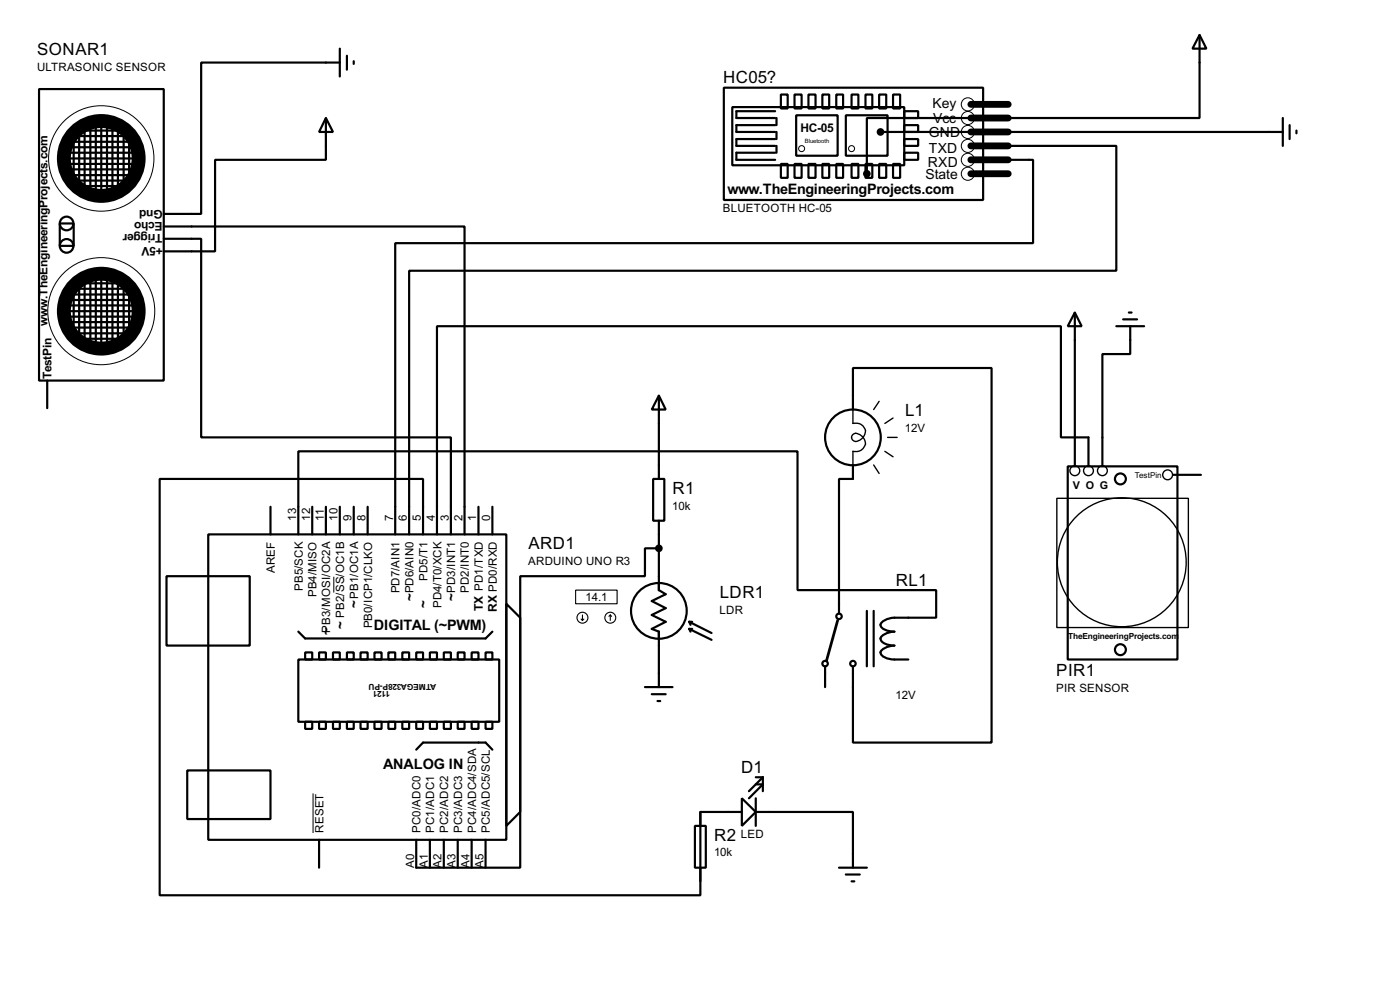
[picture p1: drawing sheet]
<svg xmlns="http://www.w3.org/2000/svg" width="256mm" height="180mm" viewBox="0 0 256 180" stroke-linecap="round" stroke-linejoin="round" font-family="sans-serif">
<g fill="none" stroke="#000" stroke-width=".4">
<path d="M7.2 16.3h22.8v53.4h-22.8zM62.3 11.5h-25.4v27.7h-6.9M62.3 8.9v5.1M63.6 10.2v2.6M64.8 11.2v.5M132.6 16.1h47.5v20.5h-47.5zM134.2 19.6h31.5v10.7h-31.5zM143.1 17.3h1.2v2.6h-1.2zM145.6 17.3h1.3v2.6h-1.3zM148.1 17.3h1.3v2.6h-1.3zM150.7 17.3h1.2v2.6h-1.2zM153.2 17.3h1.3v2.6h-1.3z"/>
<path d="M156 17.3h1.3v2.6h-1.3zM158.6 17.3h1.2v2.6h-1.2zM161.1 17.3h1.3v2.6h-1.3zM163.6 17.3h1.3v2.6h-1.3zM219.8 6.4l1.2 2.5h-2.5zM219.8 6.4v15.2h-61v10.2M12.5 29h12.2M12.5 28h12.2M12.5 30h12.2M12.5 31h11.9M12.8 27h11.6M13.3 26h10.6"/>
<path d="M13.3 32.1h10.6M13.5 25.2v8.1M13.8 33.1h9.4M14.5 24.4v10.5M14.5 24.9h8.7M15 23.9h7.2M15.3 34.1h5.8M15.5 23.4v11.5M16.6 23.4v12.2M17.6 22.7v12.4M18.6 22.4v12.7M19.6 22.7v12.4"/>
<path d="M20.6 23.2v11.7M21.6 22.9v11.4M22.7 24.2v9.6M23.7 25.5v7.6M59.7 21.6l1.3 2.6h-2.5zM59.7 21.6v7.7h-20.3v16.7h-9.4M142 22.9h-7.1v1.3h7.1M142 28h-7.1v1.3h7.1M142 20.4h-7.1v1.2h7.1M142 25.5h-7.1v1.2h7.1M142.3 21.6v1.3M142.3 24.2v1.3"/>
<path d="M142.3 26.7v1.3M143.1 30h1.2v2.6h-1.2zM145.6 30h1.3v2.6h-1.3zM145.9 21.1h7.6v7.4h-7.6zM148.1 30h1.3v2.6h-1.3zM150.7 30h1.2v2.6h-1.2zM153.2 30h1.3v2.6h-1.3zM155 21.1h7.6v7.4h-7.6zM156 30h1.3v2.6h-1.3zM158.6 30h1.2v2.6h-1.2zM161.1 30h1.3v2.6h-1.3zM161.3 24.2h73.7"/>
<path d="M163.6 30h1.3v2.6h-1.3zM165.7 20.4h2.5v1.2h-2.5zM165.7 22.9h2.5v1.3h-2.5zM165.7 25.5h2.5v1.2h-2.5zM165.7 28h2.5v1.3h-2.5zM183.4 29.3h5.9v15.2h-116.9v53.3M183.4 26.7h21.1v22.9h-129.5v48.2M235 21.6v5.1M236.3 22.9v2.6M237.5 23.9v.5M11 40.9h2.5v4.1h-2.5zM12.2 54.9h12.7"/>
<path d="M12.8 57h12.4M12.8 55.9h12.4M12.8 58h11.9M12.8 59h11.6M13.3 53.9h11.6M13.5 60h10.4M13.5 53.1v8.7M14.5 52.9h9.7M14.5 52.1v10.9M15.5 51.9h6.7M15.5 51.4v11.6M16.6 51.1v12.5"/>
<path d="M17.6 50.9v12.7M18.6 51.1v12.2M19.6 51.1v13M20.6 51.4v12.2M21.6 51.6v11.4M22.7 51.9v10.9M23.7 52.4v10.4M30 41.5h55.1v56.3M30 43.7h6.9v36.4h45.7v17.7M196.9 57.2l1.3 2.5h-2.6zM196.9 57.2v27.9M204.5 59.7h5.1"/>
<path d="M205.8 58.5h2.5M206.8 57.2h.5M207.1 59.7v5.1h-5.1v20.3M8.7 69.7v5M13.8 61h9.4M15.3 62h6.6M120.7 72.4l1.3 2.6h-2.6zM120.7 72.4v15.3M156.3 75v-7.6h25.4v68.5h-25.4v-13.9M38.2 97.8h54.6v55.9h-54.6zM49.6 92.8v5M54.7 97.8v-15.2h91.4v25.4h25.4v5.1h-5.1a7 7 0 0 0-4.3 .4 .9 .9 0 0 0-.7 1.2 2.87 2.87 0 0 0 2.5 .9 2.75 2.75 0 0 0-2.6 1.3 1.5 1.5 0 0 0 1.3 1.1l1.3 .2a2.75 2.75 0 0 0-2.6 1.2 2.37 2.37 0 0 0 2.6 1.3h2.5"/>
<path d="M57.2 92.8v5M59.7 92.8v5M62.3 92.8v5M64.8 92.8v5M67.4 92.8v5M77.5 97.8v-10.1h-48.2v76.2h99v-15.3h7.6M87.7 92.8v5M90.2 92.8v5M119.7 87.7h2v7.6h-2zM120.7 95.3v12.7l1.3 .8-2.6 1.2 2.6 1.3-2.6 1.3 2.6 1.2-2.6 1.3 1.3 .5v10.2M156.3 85.1v2.6h-2.6v24.6M195.6 85.4h20.1v35.3h-20.1z"/>
<path d="M199.4 85.1v-5h-5v-20.4h-114.3v38.1M214.9 86.9h5.1M30.5 105.5h15.3v12.7h-15.3zM54.7 115.6l1.2 1.3h33.1l1.2-1.3M55.9 119.4h1.3v1.3h-1.3zM58.5 119.4h1.2v1.3h-1.2zM61 119.4h1.3v1.3h-1.3zM63.6 119.4h1.2v1.3h-1.2zM66.1 119.4h1.3v1.3h-1.3zM68.6 119.4h1.3v1.3h-1.3zM71.2 119.4h1.2v1.3h-1.2zM73.7 119.4h1.3v1.3h-1.3z"/>
<path d="M76.3 119.4h1.2v1.3h-1.2zM78.8 119.4h1.3v1.3h-1.3zM81.3 119.4h1.3v1.3h-1.3zM83.9 119.4h1.2v1.3h-1.2zM86.4 119.4h1.3v1.3h-1.3zM89 119.4h1.2v1.3h-1.2zM92.8 110.5l2.5 2.6v35.5l-2.5 2.6zM120.7 100.4h-2.5v5.1h-22.9v53.3h-19v-5.1M126.3 115.1l4.1 2M126.3 115.1l.2 .5M126.3 115.1h.5M126.3 113.8l4.1 2.1"/>
<path d="M126.3 113.8l.2 .6M126.3 113.8h.5M158.8 111.8v10.2M160.1 111.8v10.2M54.7 120.7h36.8v11.4h-36.8zM55.9 132.1h1.3v1.3h-1.3zM58.5 132.1h1.2v1.3h-1.2zM61 132.1h1.3v1.3h-1.3zM63.6 132.1h1.2v1.3h-1.2zM66.1 132.1h1.3v1.3h-1.3zM68.6 132.1h1.3v1.3h-1.3zM71.2 132.1h1.2v1.3h-1.2z"/>
<path d="M73.7 132.1h1.3v1.3h-1.3zM76.3 132.1h1.2v1.3h-1.2zM76.3 137.2l1.2-1.3h11.5l1.2 1.3M78.8 132.1h1.3v1.3h-1.3zM81.3 132.1h1.3v1.3h-1.3zM83.9 132.1h1.2v1.3h-1.2zM86.4 132.1h1.3v1.3h-1.3zM89 132.1h1.2v1.3h-1.2zM118.2 125.8h5M119.4 127.1h2.6M120.5 128.3h.5M151.2 122v3.8"/>
<path d="M34.3 141h15.3v8.9h-15.3zM58.5 153.7v5.1M78.8 153.7v5.1M81.3 153.7v5.1M83.9 153.7v5.1M86.4 153.7v5.1M89 153.7v5.1M127.3 151.2h2v7.6h-2zM128.3 148.6v2.6M128.3 158.8v2.5M135.9 146.1l2.6 2.5-2.6 2.6zM138.5 148.6h17.8v10.2"/>
<path d="M138.5 146.1v5.1M138.5 143.6h1.3l-2.6 2.5M138.5 142.3h1.3M139.8 142.3l-2.6 2.5M139.8 142.3v2.5M153.7 158.8h5.1M155 160.1h2.5M156 161.3h.5"/>
<circle cx="12.2" cy="40.9" r="1.25"/>
<circle cx="12.2" cy="45" r="1.25"/>
<circle cx="156.2" cy="80.1" r="5.1"/>
<circle cx="205.2" cy="87.7" r="1"/>
<circle cx="120.7" cy="111.8" r="5.1"/>
<circle cx="153.7" cy="112.8" r=".5"/>
<circle cx="205.2" cy="118.9" r="1"/>
<circle cx="151.1" cy="121.5" r=".5"/>
<circle cx="156.2" cy="121.5" r=".5"/>
</g>
<g fill="none" stroke="#000" stroke-width=".18">
<path d="M61.2 105.6v2.9M57.4 145.2v7.3"/>
<circle cx="177.3" cy="19.1" r="1.2"/>
<circle cx="18.5" cy="29" r="9.7"/>
<circle cx="146.8" cy="27.2" r=".55"/>
<circle cx="156" cy="27.2" r=".55"/>
<circle cx="177.3" cy="21.6" r="1.2"/>
<circle cx="177.3" cy="29.3" r="1.2"/>
<circle cx="177.3" cy="24.2" r="1.2"/>
<circle cx="177.3" cy="26.7" r="1.2"/>
<circle cx="177.3" cy="31.8" r="1.2"/>
<circle cx="18.5" cy="57" r="9.8"/>
</g>
<g fill="none" stroke="#000" stroke-width=".2">
<path d="M105.5 108h7.6v2.5h-7.6zM106.5 113.3l.2 .3M106.7 112.6v1M107 113.3l-.3 .3M111.8 112.6l-.2 .2M111.8 112.6l.3 .2M111.8 112.6v1"/>
<circle cx="106.7" cy="113.1" r="1"/>
<circle cx="111.8" cy="113.1" r="1"/>
</g>
<g fill="#000" stroke="#000" stroke-width=".4">
<circle cx="158.8" cy="31.8" r=".5"/>
<circle cx="161.3" cy="24.2" r=".5"/>
<circle cx="120.7" cy="100.4" r=".5"/>
</g>
<g fill="none" stroke="#000" stroke-width=".25">
<path d="M156.3 75v2.5a1.66 1.66 0 0 1 2.2 1.9 1.85 1.85 0 0 1-2 1.4 .75 .75 0 0 1-.4-1 .75 .75 0 0 1 1-.4 1.66 1.66 0 0 1 1.4 1.4 1.66 1.66 0 0 1-1.1 1.7l-1.1 .1v2.5M161.1 73.5l-1 1.5M163.6 76.5l-1.5 1M160.1 85.1l1 1.6M162.1 82.6l1.5 1M162.6 80.1h1.8M193.6 91.2h24.1v23.7h-24.1z"/>
<circle cx="196.9" cy="86.2" r=".9"/>
<circle cx="199.4" cy="86.2" r=".9"/>
<circle cx="201.9" cy="86.2" r=".9"/>
<circle cx="213.9" cy="86.9" r=".9"/>
<circle cx="205.5" cy="102.9" r="11.8"/>
</g>
<g fill="none" stroke="#000" stroke-width="2.6">
<circle cx="18.5" cy="29" r="6.9"/>
<circle cx="18.5" cy="57" r="6.9"/>
</g>
<path d="M177.9 19.1h6.8M177.9 21.6h6.8M177.9 24.2h6.8M177.9 26.7h6.8M177.9 29.3h6.8M177.9 31.8h6.8" fill="none" stroke="#000" stroke-width="1.3"/>
<path d="M153.5 113.6l-2.1 7.4" fill="none" stroke="#000" stroke-width=".5"/>
<g font-size="3.5">
<text x="6.8" y="10.1">SONAR1</text>
<text x="132.5" y="15.2">HC05?</text>
<text x="165.8" y="76.2">L1</text>
<text x="123.2" y="90.4">R1</text>
<text x="96.8" y="100.5">ARD1</text>
<text x="164.1" y="107.2">RL1</text>
<text x="131.9" y="109.4">LDR1</text>
<text x="193.5" y="123.8">PIR1</text>
<text x="135.8" y="141.5">D1</text>
<text x="130.9" y="153.9">R2</text>
</g>
<g font-size="3">
<text x="133.3" y="35.6">www.TheEngineeringProjects.com</text>
<text x="68.5" y="115.4">DIGITAL (~PWM)</text>
<text x="70.2" y="140.8">ANALOG IN</text>
</g>
<g font-size="2.9">
<text x="170.8" y="19.9">Key</text>
<text x="170.9" y="22.6">Vcc</text>
<text x="170.1" y="25.2">GND</text>
<text x="170.1" y="27.9">TXD</text>
<text x="169.5" y="32.8">State</text>
<text x="170" y="30.5">RXD</text>
</g>
<g font-size="2.7">
<text x="65.7" y="111.2" transform="rotate(-90 65.7 111.2)">~</text>
<text x="75.9" y="110" transform="rotate(-90 75.9 110)">~</text>
<text x="78.4" y="111.2" transform="rotate(-90 78.4 111.2)">~</text>
<text x="83.5" y="110" transform="rotate(-90 83.5 110)">~</text>
<text x="60.6" y="116.3" transform="rotate(-90 60.6 116.3)">~</text>
<text x="63.2" y="115.1" transform="rotate(-90 63.2 115.1)">~</text>
</g>
<g font-size="2.5">
<text x="146.6" y="24.2">HC-05</text>
<text x="29.8" y="40.7" transform="rotate(-180 29.8 40.7)">Echo</text>
<text x="29.8" y="38.4" transform="rotate(-180 29.8 38.4)">Gnd</text>
<text x="29.8" y="42.9" transform="rotate(-180 29.8 42.9)">Trigger</text>
<text x="29.9" y="45.2" transform="rotate(-180 29.9 45.2)">+5V</text>
<text x="8.7" y="59.6" transform="rotate(-90 8.7 59.6)">w</text>
<text x="8.7" y="54.8" transform="rotate(-90 8.7 54.8)">.TheEngineeringProjects.com</text>
<text x="9.4" y="69.3" transform="rotate(-90 9.4 69.3)">TestPin</text>
<text x="88.5" y="111.9" transform="rotate(-90 88.5 111.9)">TX PD1/TXD</text>
<text x="91" y="112" transform="rotate(-90 91 112)">RX PD0/RXD</text>
</g>
<g font-size="2.4">
<text x="6.8" y="13">ULTRASONIC SENSOR</text>
<text x="132.4" y="38.8">BLUETOOTH HC-05</text>
<text x="165.8" y="79.1">12V</text>
<text x="54.3" y="95.3" transform="rotate(-90 54.3 95.3)">13</text>
<text x="56.8" y="95.3" transform="rotate(-90 56.8 95.3)">12</text>
<text x="59.3" y="95.3" transform="rotate(-90 59.3 95.3)">11</text>
<text x="61.9" y="95.3" transform="rotate(-90 61.9 95.3)">10</text>
<text x="64.4" y="95.3" transform="rotate(-90 64.4 95.3)">9</text>
<text x="67" y="95.3" transform="rotate(-90 67 95.3)">8</text>
<text x="72" y="95.3" transform="rotate(-90 72 95.3)">7</text>
<text x="74.6" y="95.3" transform="rotate(-90 74.6 95.3)">6</text>
<text x="77.1" y="95.3" transform="rotate(-90 77.1 95.3)">5</text>
<text x="79.7" y="95.3" transform="rotate(-90 79.7 95.3)">4</text>
<text x="82.2" y="95.3" transform="rotate(-90 82.2 95.3)">3</text>
<text x="84.7" y="95.3" transform="rotate(-90 84.7 95.3)">2</text>
<text x="87.3" y="95.3" transform="rotate(-90 87.3 95.3)">1</text>
<text x="89.8" y="95.3" transform="rotate(-90 89.8 95.3)">0</text>
<text x="123.2" y="93.3">10k</text>
<text x="50.4" y="104.9" transform="rotate(-90 50.4 104.9)">AREF</text>
<text x="78.3" y="106.3" transform="rotate(-90 78.3 106.3)">PD5/T1</text>
<text x="96.8" y="103.5">ARDUINO UNO R3</text>
<text x="55.5" y="108.2" transform="rotate(-90 55.5 108.2)">PB5/SCK</text>
<text x="58" y="109.3" transform="rotate(-90 58 109.3)">PB4/MISO</text>
<text x="63.1" y="113.1" transform="rotate(-90 63.1 113.1)">PB2/SS/OC1B</text>
<text x="65.6" y="109.6" transform="rotate(-90 65.6 109.6)">PB1/OC1A</text>
<text x="73.2" y="108.6" transform="rotate(-90 73.2 108.6)">PD7/AIN1</text>
<text x="75.7" y="108.6" transform="rotate(-90 75.7 108.6)">PD6/AIN0</text>
<text x="80.9" y="111.3" transform="rotate(-90 80.9 111.3)">PD4/T0/XCK</text>
<text x="83.4" y="108.5" transform="rotate(-90 83.4 108.5)">PD3/INT1</text>
<text x="85.9" y="108.5" transform="rotate(-90 85.9 108.5)">PD2/INT0</text>
<text x="107.3" y="110.1">14.1</text>
<text x="131.8" y="112.3">LDR</text>
<text x="60.5" y="115.8" transform="rotate(-90 60.5 115.8)">PB3/MOSI/OC2A</text>
<text x="68.2" y="115" transform="rotate(-90 68.2 115)">PB0/ICP1/CLKO</text>
<text x="164.1" y="128">12V</text>
<text x="193.5" y="126.7">PIR SENSOR</text>
<text x="59.3" y="152.4" transform="rotate(-90 59.3 152.4)">RESET</text>
<text x="77.1" y="152.4" transform="rotate(-90 77.1 152.4)">PC0/ADC0</text>
<text x="79.6" y="152.4" transform="rotate(-90 79.6 152.4)">PC1/ADC1</text>
<text x="82.1" y="152.4" transform="rotate(-90 82.1 152.4)">PC2/ADC2</text>
<text x="84.7" y="152.4" transform="rotate(-90 84.7 152.4)">PC3/ADC3</text>
<text x="87.2" y="152.4" transform="rotate(-90 87.2 152.4)">PC4/ADC4/SDA</text>
<text x="89.8" y="152.4" transform="rotate(-90 89.8 152.4)">PC5/ADC5/SCL</text>
<text x="135.7" y="153.4">LED</text>
<text x="75.8" y="158.8" transform="rotate(-90 75.8 158.8)">A0</text>
<text x="78.4" y="158.8" transform="rotate(-90 78.4 158.8)">A1</text>
<text x="80.9" y="158.8" transform="rotate(-90 80.9 158.8)">A2</text>
<text x="83.4" y="158.8" transform="rotate(-90 83.4 158.8)">A3</text>
<text x="86" y="158.8" transform="rotate(-90 86 158.8)">A4</text>
<text x="88.5" y="158.8" transform="rotate(-90 88.5 158.8)">A5</text>
<text x="130.8" y="156.8">10k</text>
</g>
<text font-size="2.2" x="196.5" y="89.5">V O G</text>
<g font-size="1.7">
<text x="207.9" y="87.5">TestPin</text>
<text x="195.7" y="117">TheEngineeringProjects.com</text>
<text x="79.9" y="125.2" transform="rotate(-180 79.9 125.2)">ATMEGA328P-PU</text>
<text x="71.5" y="126.5" transform="rotate(-180 71.5 126.5)">1121</text>
</g>
<text font-size="1.2" x="147.5" y="26.1">Bluetooth</text>
</svg>
